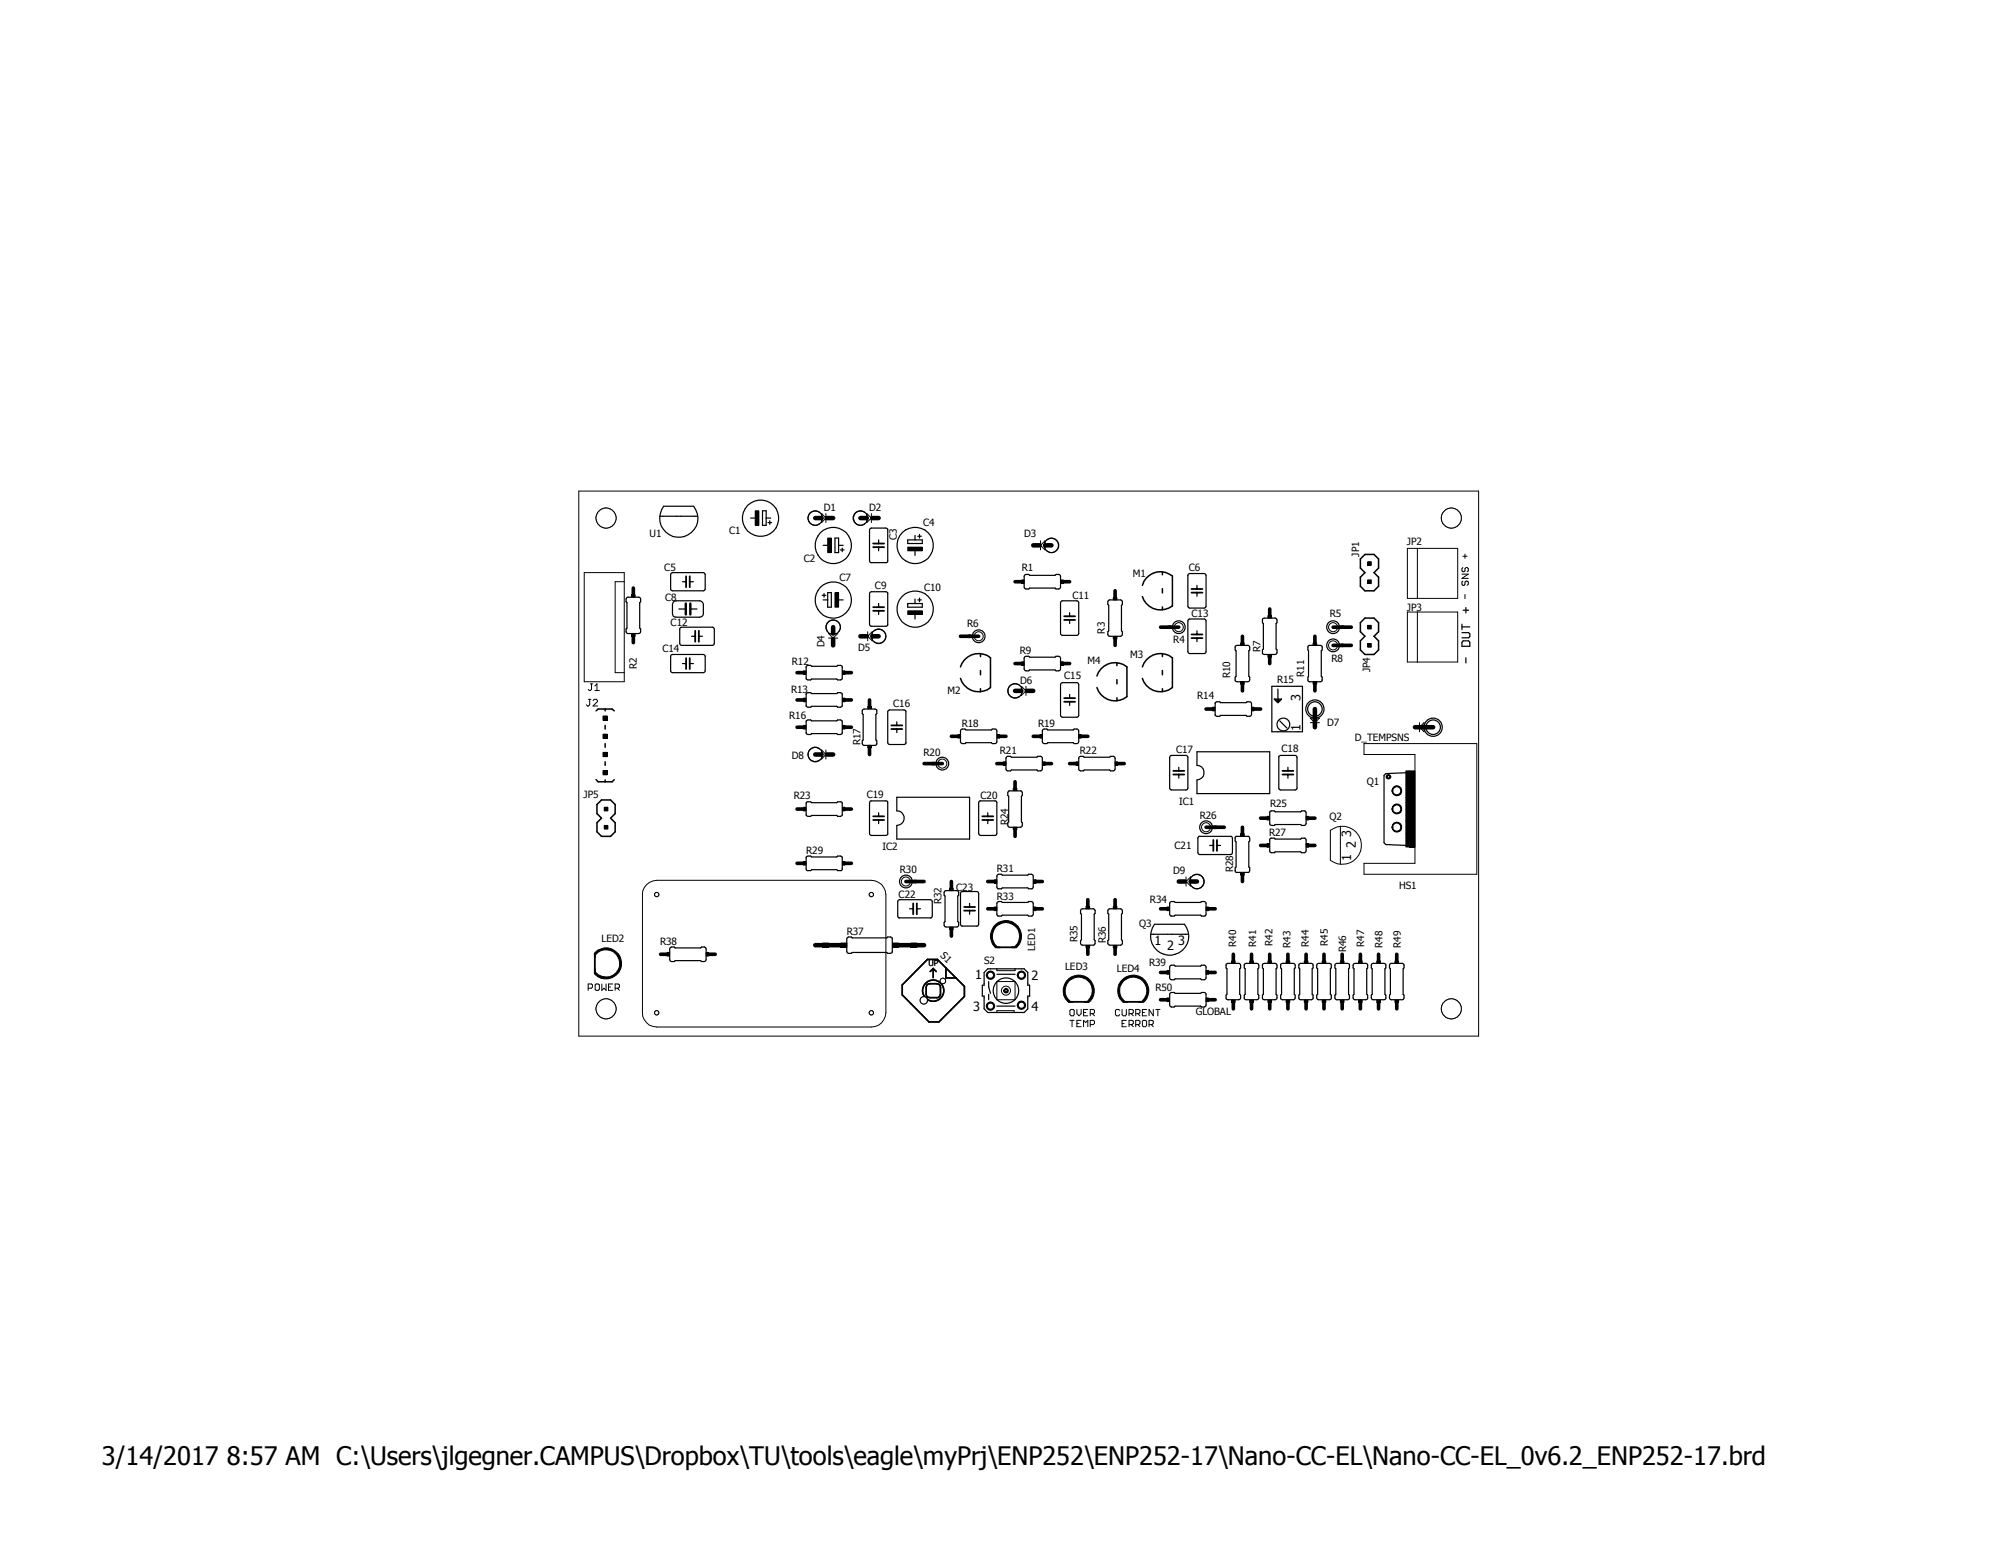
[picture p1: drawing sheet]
<svg xmlns="http://www.w3.org/2000/svg" width="279mm" height="216mm" viewBox="0 0 279 216" stroke-linecap="round" stroke-linejoin="round" font-family="sans-serif">
<g fill="none" stroke="#000" stroke-width=".14">
<path d="M80.8 68.6h125.7v76.1h-125.7zM81.6 80h5.6v15.2h-5.6zM105.5 71.3h.5v2.1h-.5zM114.5 71.6a1 1 0 0 0-1.4 .1 1 1 0 0 0 0 1.3 1 1 0 0 0 1.4 .1M114.7 71.7l.6 .6-.6 .7zM115.3 71.7v1.3M115.6 75.1h.5v2.1h-.5zM120.8 71.6a.98 .98 0 0 0-1.4 .1 .98 .98 0 0 0 0 1.3 .98 .98 0 0 0 1.4 .1M121 71.7l.7 .6-.7 .7zM121.7 71.7v1.3M126.7 76.4h2.1v.5h-2.1zM145.3 75.5v1.3"/>
<path d="M145.9 75.5v1.3l-.6-.6zM146.2 75.4a.98 .98 0 0 1 1.3 .1 .98 .98 0 0 1 0 1.3 .98 .98 0 0 1-1.3 .1M191 78.4h.5v.6h-.5zM196.5 76.6h7v7h-7zM197.9 76.6v7M204.3 79.2l-.2 .2v.3l.2 .1 .3-.1v-.3l.1-.2 .3 .2v.3l-.1 .1M204.3 77.7h.6M204.6 77.4v.6M82.2 97.7h.3M82.3 97.7v.7l-.1 .2-.3-.2M82.4 95.5h.4M82.6 95.5v.8l-.2 .1-.3-.1"/>
<path d="M82.8 97.8l.2-.1h.3l.1 .1v.2l-.6 .6h.6M83.1 96.4h.6M83.1 95.8l.3-.3v.9M84.2 100h.6v.6h-.6zM87.2 81.2h-1.3v12.7h1.3M88.2 83.1h.5v.3h-.5zM88.2 88.5h.5v.4h-.5zM112.2 97.5h.3v.5h-.3zM112.2 93.7h.3v.5h-.3zM115.6 88.2a.98 .98 0 0 1 .1-1.3 .98 .98 0 0 1 1.3 0 .98 .98 0 0 1 .1 1.3M115.7 88.5h1.3l-.7 .6zM115.7 89.1h1.3"/>
<path d="M116.6 82.8h.5v2h-.5zM117.6 97.5h.4v.5h-.4zM117.6 93.7h.4v.5h-.4zM121.2 98.6h.5v.4h-.5zM121.2 88.2v1.3M121.8 88.2v1.3l-.6-.6zM122 88.1a1 1 0 0 1 1.4 .1 1 1 0 0 1 0 1.3 1 1 0 0 1-1.4 .1M126.7 85.3h2.1v.5h-2.1zM142.4 95.7a.98 .98 0 0 0-1.4 .1 .98 .98 0 0 0 0 1.4 .98 .98 0 0 0 1.4 0M142.6 95.8l.7 .7-.7 .6zM142.7 81h.3v.5h-.3zM142.7 92.4h.3v.5h-.3z"/>
<path d="M143.3 95.8v1.3M148.1 81h.4v.5h-.4zM148.1 92.4h.4v.5h-.4zM155.4 83.4h.6v.4h-.6zM155.4 88.9h.6v.3h-.6zM169.3 98.8h.3v.5h-.3zM173.2 95.2h.5v.3h-.5zM173.2 89.8h.5v.3h-.5zM174.8 98.8h.3v.5h-.3zM177 91.4h.5v.4h-.5zM177 86h.5v.3h-.5zM183.3 95.2h.6v.3h-.6z"/>
<path d="M183.3 89.8h.6v.3h-.6zM191 87.3h.5v.5h-.5zM191 89.9h.5v.5h-.5zM191 81h.5v.5h-.5zM196.5 85.5h7v7h-7zM197.9 85.5v7M204.1 80.2h.9l-.9 .6h.9M204.3 81.2l-.2 .1v.3l.2 .1h.1l.2-.1v-.3l.1-.1 .3 .1v.3l-.1 .1M204.6 83v.6M84.2 102.5h.6v.6h-.6zM84.2 105.1h.6v.6h-.6zM84.2 107.6h.6v.6h-.6z"/>
<path d="M84.4 115.3h.5v.5h-.5zM84.4 112.7h.5v.5h-.5zM112.2 101.3h.3v.5h-.3zM112.2 112.7h.3v.5h-.3zM114.5 104.6a1 1 0 0 0-1.4 .1 1 1 0 0 0 0 1.4 1 1 0 0 0 1.4 0M114.7 104.7l.6 .7-.6 .6zM115.3 104.7v1.3M117.6 101.3h.4v.5h-.4zM117.6 112.7h.4v.5h-.4zM121.2 104.1h.5v.3h-.5zM133.8 102.6h.3v.5h-.3zM139.2 102.6h.4v.5h-.4z"/>
<path d="M140.1 106.4h.4v.5h-.4zM141.5 115.5h.5v.4h-.5zM141.5 110.1h.5v.3h-.5zM145.2 102.6h.3v.5h-.3zM145.6 106.4h.3v.5h-.3zM150.2 106.4h.4v.5h-.4zM150.6 102.6h.4v.5h-.4zM155.7 106.4h.3v.5h-.3zM173.2 116.4h.5v.4h-.5zM176.9 117.8h.3v.5h-.3zM176.9 114h.3v.5h-.3zM182.4 117.8h.3v.5h-.3z"/>
<path d="M182.4 114h.3v.5h-.3zM183 100.3h1.2l-.6 .6zM183 100.9h1.2M185.8 116a2.67 2.67 0 0 1 3.6 .2 2.67 2.67 0 0 1 0 3.7 2.67 2.67 0 0 1-3.6 .2zM187.2 115.4v5.3M190.5 103.8h15.7v18.3h-15.7v-1.5h7.1v-15.2h-7.1zM193.6 108.2h.3h.2l.1 .3-.1 .2-.2 .1-.3-.1-.1-.2h.2l.2-.2 .2 .2-.2 .2-.2-.2h-.2zM194.6 112.4a.69 .69 0 0 1 1.1 .3 .69 .69 0 0 1-.5 .9 .69 .69 0 0 1-.8-.6h.1a.57 .57 0 0 1 .8-.5 .57 .57 0 0 1 .1 .9 .57 .57 0 0 1-.9-.2v-.2h-.1v-.4zM194.6 114.9a.69 .69 0 0 1 1.1 .3 .69 .69 0 0 1-.5 1 .69 .69 0 0 1-.8-.7h.1a.57 .57 0 0 1 .8-.5 .57 .57 0 0 1 .1 1 .57 .57 0 0 1-.9-.2v-.3h-.1v-.3zM194.6 109.9a.69 .69 0 0 1 1.1 .2 .69 .69 0 0 1-.5 1 .69 .69 0 0 1-.8-.7h.1a.57 .57 0 0 1 .8-.4 .57 .57 0 0 1 .1 .9 .57 .57 0 0 1-.9-.2v-.3h-.1v-.3zM196.3 107.7h.5v1.8h-.5zM196.3 111.3h.5v.8h-.5z"/>
<path d="M196.3 113.9h.5v.7h-.5zM196.3 116.4h.5v1.9h-.5zM196.3 109.6h.5v1.7h-.5zM196.3 112.1h.5v1.8h-.5zM196.3 114.6h.5v1.8h-.5zM196.8 107.7h.8v10.6h-.8zM198.2 100.9v1.3M198.8 100.9v1.3l-.6-.6zM82.1 138h.5l.1-.2v-.3l-.1-.1h-.5v.9M83 133.1a1.94 1.94 0 0 1 1.6-.7v.2a1.77 1.77 0 0 0-1.4 .7zM83.1 135.8l.5 .3 1 .3v.3a1.86 1.86 0 0 1-1.6-.8zM83.2 137.4h.3l.2 .1v.6l-.2 .2h-.3l-.1-.2v-.6z"/>
<path d="M84 137.4v.9l.3-.3 .3 .3v-.9M84.6 136.4a1.86 1.86 0 0 0 1.7-1l.2 .2a2.1 2.1 0 0 1-1.9 1.1zM84.6 132.4a2.09 2.09 0 0 1 1.9 1.1l-.2 .1a1.8 1.8 0 0 0-1.7-1zM85 137.8h.3M85.6 137.4h-.6v.9h.6M85.9 138h.4l.2-.2v-.3l-.2-.1h-.4v.9M86.2 138l.3 .3M86.2 133.6l.2-.2 .2 .2 .2 .9h-.3zM86.5 134.5h.3v.3l-.3 .8-.2-.1zM90.3 123.5l.4-.3 1-.3h30a2.02 2.02 0 0 1 2 2v16.5a2.02 2.02 0 0 1-2 2h-30a2.02 2.02 0 0 1-2-2v-16.5v-.5zM93.1 133h.4v.5h-.4zM98.6 133h.3v.5h-.3z"/>
<path d="M112.2 120.3h.3v.5h-.3zM114.9 131.7h.8v.6h-.8zM117.4 131.7h.8v.6h-.8zM117.6 120.3h.4v.5h-.4zM124.6 131.7h.9v.6h-.9zM127.2 131.7h.8v.6h-.8zM132.6 124h.5v.4h-.5zM132.6 129.5h.5v.3h-.5zM137.8 135.9a.59 .59 0 0 1 1-.1 .59 .59 0 0 1-.3 1 .59 .59 0 0 1-.8-.6h.2a.44 .44 0 0 1 .6-.4 .44 .44 0 0 1 .1 .7 .44 .44 0 0 1-.7-.1v-.2h-.2zM138.3 130.7h.3a1.93 1.93 0 0 0 .6 1.5l-.1 .2a1.94 1.94 0 0 1-.8-1.7zM138.7 129.4l.7-.5 .1 .2a1.93 1.93 0 0 0-.9 1.6h-.3v-.2zM138.9 122.9h.3v.5h-.3z"/>
<path d="M138.9 126.7h.3v.5h-.3zM139.2 135.3v.3h2.5v-.3M139.2 137.1h2.5v2.5h-2.5zM139.3 128.9l.6-.2 .6-.1v.2l-1 .3zM140.3 138.1l.2-.1 .2 .1 .1 .2-.1 .3-.2 .1-.2-.1-.2-.3h.2l.2-.1 .1 .1v.2h-.3v-.2h-.2zM140.5 128.6l.8 .1 .2 .1-.1 .3-.9-.3zM141.5 128.8a2.1 2.1 0 0 1 1.1 1.9h-.2a1.74 1.74 0 0 0-1-1.6zM142.3 135.7a.59 .59 0 0 1 .9 .3 .59 .59 0 0 1-.5 .8 .59 .59 0 0 1-.7-.6h.2a.44 .44 0 0 1 .6-.4 .44 .44 0 0 1 .1 .7 .44 .44 0 0 1-.7-.1v-.2h-.2l.1-.3zM142.4 130.7h.2a1.86 1.86 0 0 1-.7 1.7l-.2-.2 .4-.4zM144.3 122.9h.4v.5h-.4zM144.3 126.7h.4v.5h-.4zM148.5 138.3h.2a1.77 1.77 0 0 0 .7 1.5l-.2 .2a1.94 1.94 0 0 1-.7-1.7z"/>
<path d="M148.9 137l.7-.5 .1 .2a1.93 1.93 0 0 0-1 1.6h-.2v-.3zM149.5 136.5l.5-.2 .6-.1v.2l-1 .3zM150.6 136.2l.8 .1 .2 .1-.1 .3-.9-.3zM151.6 132h.5v.4h-.5zM151.6 126.6h.5v.3h-.5zM151.6 136.4a2.1 2.1 0 0 1 1.2 1.9h-.3a1.86 1.86 0 0 0-1-1.6zM152.5 138.3h.3a1.86 1.86 0 0 1-.8 1.7l-.2-.2 .6-.9zM155.4 132h.6v.4h-.6zM155.4 126.6h.6v.3h-.6zM156.1 138.3h.2a1.77 1.77 0 0 0 .7 1.5l-.2 .2a1.94 1.94 0 0 1-.7-1.7zM156.5 137l.7-.5 .1 .2a1.93 1.93 0 0 0-1 1.6h-.2v-.3l.1-.5zM157.1 136.5l.5-.2 .6-.1v.2l-1 .3z"/>
<path d="M158.2 136.2l1.1 .2-.2 .3-.9-.3zM159.3 136.4a2.1 2.1 0 0 1 1.1 1.9h-.3a2.1 2.1 0 0 0-1-1.6zM160.1 138.3h.3a2.09 2.09 0 0 1-.8 1.7l-.1-.2 .6-.9zM162.9 126.7h.4v.5h-.4zM162.9 139.4h.4v.5h-.4zM162.9 135.6h.4v.5h-.4zM165.6 122.5v1.2M166.2 122.5v1.2l-.6-.6zM166.5 122.3a.98 .98 0 0 1 1.3 .1 .98 .98 0 0 1 0 1.4 .98 .98 0 0 1-1.3 .1M168.4 126.7h.3v.5h-.3zM168.4 139.4h.3v.5h-.3zM168.4 135.6h.3v.5h-.3z"/>
<path d="M172 139.7h.5v.3h-.5zM172 134.2h.5v.3h-.5zM173.2 121.9h.5v.3h-.5zM174.5 139.7h.5v.3h-.5zM174.5 134.2h.5v.3h-.5zM177 139.7h.5v.3h-.5zM177 134.2h.5v.3h-.5zM179.6 139.7h.5v.3h-.5zM179.6 134.2h.5v.3h-.5zM182.1 139.7h.5v.3h-.5zM182.1 134.2h.5v.3h-.5zM184.6 139.7h.5v.3h-.5z"/>
<path d="M184.6 134.2h.5v.3h-.5zM187.2 139.7h.5v.3h-.5zM187.2 134.2h.5v.3h-.5zM189.7 139.7h.5v.3h-.5zM189.7 134.2h.5v.3h-.5zM192.2 139.7h.5v.3h-.5zM192.2 134.2h.5v.3h-.5zM194.8 139.7h.5v.3h-.5zM194.8 134.2h.5v.3h-.5zM137.8 140.2a.59 .59 0 0 1 1-.1 .59 .59 0 0 1-.3 1 .59 .59 0 0 1-.8-.6h.2a.44 .44 0 0 1 .6-.4 .44 .44 0 0 1 .1 .7 .44 .44 0 0 1-.7-.1v-.2h-.2zM139.2 141.4v-.3h2.4v.3M142.1 140.1a.59 .59 0 0 1 1-.1 .59 .59 0 0 1-.3 .9 .59 .59 0 0 1-.8-.5h.2a.44 .44 0 0 1 .6-.4 .44 .44 0 0 1 .1 .7 .44 .44 0 0 1-.7-.1v-.2h-.2z"/>
<path d="M149.4 141.1l.2-.1h.3l.1 .1v.6l-.1 .2h-.3l-.2-.2zM149.4 142.5h.6M149.7 142.5v.9M150.4 142.9h.3M150.4 141v.6l.3 .3 .3-.3v-.6M151 142.5h-.6v.9h.6M151.3 141.4h.3M151.3 143.4v-.9l.3 .3 .3-.3v.9M151.9 141h-.6v.9h.6M152.2 141.6h.5l.1-.2v-.3l-.1-.1h-.5v.9M152.2 143.1h.5l.1-.2v-.3l-.1-.1h-.5v.9M152.5 141.6l.3 .3"/>
<path d="M156.3 141.1l-.1-.1h-.3l-.2 .1v.6l.2 .2h.3l.1-.2M156.7 141v.7l.1 .2h.3l.2-.2v-.7M156.7 142.9h.3M157.3 142.5h-.6v.9h.6M157.6 141.6h.5l.1-.2v-.3l-.1-.1h-.5v.9M157.6 143.1h.5l.1-.2v-.3l-.1-.1h-.5v.9M157.9 141.6l.3 .3M157.9 143.1l.3 .3M158.6 141.6h.4l.2-.2v-.3l-.2-.1h-.4v.9M158.6 143.1h.4l.2-.2v-.3l-.2-.1h-.4v.9M158.9 141.6l.3 .3M158.9 143.1l.3 .3"/>
<path d="M159.5 141.4h.3M159.6 142.5h.3l.2 .1v.6l-.2 .2h-.3l-.1-.2v-.6zM160.1 141h-.6v.9h.6M160.4 143.1h.5l.1-.2v-.3l-.1-.1h-.5v.9M160.7 143.1l.3 .3M161 141v.9l-.6-.9v.9M161.4 141h.6M161.7 141v.9"/>
<circle cx="136.7" cy="88.9" r=".63"/>
<circle cx="164.6" cy="87.6" r=".63"/>
<circle cx="186.1" cy="87.6" r=".63"/>
<circle cx="186.1" cy="90.1" r=".63"/>
<circle cx="131.6" cy="106.6" r=".63"/>
<circle cx="168.4" cy="115.5" r=".63"/>
<circle cx="126.5" cy="123.1" r=".63"/>
<circle cx="140.5" cy="138.3" r=".63"/>
<circle cx="84.6" cy="140.9" r="1.39"/>
</g>
<g fill="none" stroke="#000" stroke-width=".17">
<path d="M92.1 72.1h5.3M92.7 70.7h4.2a2.67 2.67 0 0 1-.3 3.6 2.67 2.67 0 0 1-3.7 0 2.67 2.67 0 0 1-.2-3.6zM104.8 72.3h.8M106.5 71.3h.5v2.1h-.5zM107 72.3h.6M107.2 73h.5M107.5 72.7v.5M114.9 76.2h.8M116.6 75.1h.5v2.1h-.5zM117.1 76.2h.6M117.3 76.8h.6M117.6 76.5v.5"/>
<path d="M121.5 73.9l.2-.2h2l.3 .2v4.5l-.2 .2h-2.3v-.2zM122.7 75.4v.5M122.7 76.4v.5M126.7 75.4h2.1v.5h-2.1zM127.8 74.8v.6M127.8 76.8v.8M128.1 74.9h.6M128.4 74.6v.5M87.5 83.5l.2-.1h1.5l.2 .1 .1 .5-.2 .2v3.5l.2 .1v.4l-.2 .2-1.6 .1-.2-.2-.1-.5 .1-.1v-3.5l-.1-.2zM93.7 91.5l.2-.1h4.4l.2 .3-.1 2.1-.2 .1h-4.4l-.2-.2zM93.7 80.1l.2-.1h4.4l.2 .2-.1 2.2-.2 .1h-4.4l-.2-.2zM94 84.1l.4-.2h3.3a.6 .6 0 0 1 .5 .5v1.3a.5 .5 0 0 1-.5 .5h-3.3a.45 .45 0 0 1-.5-.5v-1.3z"/>
<path d="M94.8 85h1M95 87.7l.2-.1h4.4l.1 .2v2.2l-.2 .1h-4.5l-.1-.2zM95.3 92.7h.5M95.3 81.2h.5M96.3 92.7h.5M96.3 81.2h.5M96.4 85h.9M96.6 88.9h.5M97.6 88.9h.5M112.6 96.9l.2-.2h.4l.1 .2h3.5l.2-.2 .5 .1 .1 .1v1.7l-.3 .2h-.3l-.2-.2h-3.5l-.1 .2-.5-.1-.1-.1zM112.6 93l.2-.1h.4l.1 .1h3.5l.2-.1 .5 .1h.1v1.8l-.3 .2h-.3l-.2-.2h-3.5l-.1 .2-.5-.1-.1-.1zM114.8 83.1h.5"/>
<path d="M114.9 83.8h.7M115.1 82.9v.5M115.6 82.8h.5v2h-.5zM117 83.8h.7M120.4 99.1l.2-.1h1.6l.2 .1v.6l-.1 .1v3.5l.1 .2v.5l-.1 .1h-1.7l-.2-.1v-.5l.1-.2v-3.5l-.1-.1zM121.5 82.8l.2-.2h2l.3 .2v4.5l-.2 .1-2.1 .1-.2-.2zM122.7 84.3v.5M122.7 85.3v.5M124 99.3l.2-.2h2l.3 .2v4.5l-.1 .1-2.2 .1-.2-.2zM126.7 84.3h2.1v.5h-2.1zM127.8 83.7v.6M127.8 85.7v.7"/>
<path d="M128.1 83.8h.6M128.4 83.5v.5M143.1 80.3l.5-.1 .2 .1h3.5l.1-.1 .6 .1 .1 .2-.1 1.6-.2 .2h-.4l-.1-.2h-3.5l-.2 .2-.5-.1-.1-.2v-1.5zM143.1 91.7h.5l.2 .1h3.5l.1-.1h.6l.1 .2-.1 1.7-.2 .1h-.4l-.1-.1h-3.5l-.2 .1-.5-.1-.1-.2v-1.5zM148.1 95.5l.2-.2h2.1l.2 .2v4.4l-.1 .2-2.2 .1-.2-.2zM148.1 84l.2-.1h2.1l.2 .1v4.5l-.1 .2h-2.2l-.2-.1zM149.4 85.6v.5M149.4 86.6v.5M149.4 97v.5M149.4 98v.5M154.7 83.9l.2-.1h1.6l.2 .1v.5l-.1 .1v3.6l.1 .1v.4l-.1 .2-1.7 .1-.2-.2v-.5l.1-.1v-3.6l-.1-.1zM165.9 86.6l.2-.2h2l.3 .2v4.4l-.1 .2-2.2 .1-.2-.2z"/>
<path d="M165.9 80.2l.2-.1h2l.3 .1v4.5l-.1 .2h-2.2l-.2-.1zM167.1 81.7v.6M167.1 82.8v.5M167.1 88.1v.5M167.1 89.1v.5M169.7 98.1l.2-.1h.4l.1 .1h3.6l.1-.1h.5l.2 .3-.1 1.6-.2 .1h-.4l-.1-.1h-3.6l-.1 .1h-.5l-.1-.1zM172.5 90.3l.2-.2h1.5l.3 .2v.5l-.1 .1v3.5l.1 .2v.4l-.1 .2h-1.7l-.2-.1v-.5l.1-.2v-3.5l-.1-.1zM176.3 86.4l.2-.1h1.6l.2 .1v.6l-.1 .1v3.5l.1 .2v.3l-.1 .3h-1.7l-.2-.1v-.5l.1-.2v-3.5l-.1-.1zM177.6 95.8h4.3v6.4h-4.3zM177.9 97.6h1l-.5 .5zM178.1 97.7h.7M178.2 97.9h.5"/>
<path d="M178.3 98h.3M178.4 96.2v1.9M182.6 90.3l.2-.2h1.6l.2 .2v.5l-.1 .1v3.5l.1 .2v.5l-.1 .1h-1.7l-.2-.1 .1-.7v-3.5zM204.1 88.3h1l.1 .2v.4l-.1 .2h-1M204.1 87.2v.7M204.1 87.5h1.1M204.3 89.5h.8l.1 .2v.6h-1.1v-.6zM204.3 85.2h.8M204.7 84.8v.8M204.7 91.9v.7M112.6 119.7l.2-.2h.4l.1 .2h3.5l.2-.2 .5 .1 .1 .1v1.8l-.1 .1h-.5l-.2-.1h-3.5l-.1 .1h-.5l-.1-.1zM112.6 100.7l.2-.2h.4l.1 .2h3.5l.2-.2 .5 .1 .1 .1v1.7l-.3 .2h-.3l-.2-.2h-3.5l-.1 .2-.5-.1-.1-.1z"/>
<path d="M112.7 112h.5l.1 .1h3.5l.2-.1h.5l.1 .1v1.8l-.3 .1h-.3l-.2-.1h-3.5l-.1 .1h-.5l-.1-.1v-1.8zM121.5 111.8h2.3l.2 .2v4.5l-.2 .1-2.1 .1-.2-.2-.1-4.4zM122.7 113.5v.5M122.7 114.5v.5M125.2 111.3h10.2v5.9h-10.2v-1.9a1.02 1.02 0 0 0 1.1-1 1.02 1.02 0 0 0-1.1-1.1zM125.2 100.8v.5M125.2 101.8v.5M134.2 101.9l.5-.1 .2 .1h3.5l.2-.1 .5 .1 .1 .2-.1 1.6-.2 .1h-.3l-.2-.1h-3.5l-.2 .1h-.5l-.1-.2v-1.5zM136.8 111.8h2.3v.2l.1 4.4-.1 .2-2.2 .1-.2-.2v-4.4zM137.9 113.5v.5M137.9 114.5v.5M140.6 105.7l.5-.1 .1 .1h3.6l.1-.1 .5 .1 .1 .2v1.6l-.2 .2h-.4l-.1-.2h-3.6l-.1 .2-.5-.1-.1-.2v-1.5z"/>
<path d="M140.8 110.4h1.8l.1 .2v.5l-.1 .1v3.6l.1 .1v.4l-.1 .2h-1.6l-.2-.1-.1-.5 .1-.1v-3.6l-.1-.1v-.4zM145.7 101.9l.5-.1 .1 .1h3.6l.1-.1 .5 .1 .1 .2v1.6l-.2 .1h-.4l-.1-.1h-3.6l-.1 .1h-.5l-.2-.2v-1.5zM150.7 105.7l.6-.1 .1 .1h3.5l.2-.1 .5 .1 .1 .2v1.6l-.3 .2h-.3l-.2-.2h-3.5l-.1 .2-.6-.1-.1-.2v-1.5zM163.4 105.6l.2-.1h2l.2 .1 .1 4.5-.2 .2h-2.1l-.2-.1zM164.6 107.1v.6M164.6 108.2v.5M167.1 105h10.2v5.8h-10.2v-1.9a1.02 1.02 0 0 0 1-1 1.02 1.02 0 0 0-1-1zM167.4 116.8h4.6l.1 .3-.1 2.1-.2 .1h-4.4l-.1-.2v-2zM168.9 118.1h.5M169.9 118.1h.5M172.5 116.9l.1-.1h1.8l.1 .1v.5l-.1 .2v3.5l.1 .1v.4l-.1 .2h-1.8l-.1-.1v-.5l.1-.1v-3.5l-.1-.2zM177.4 117.1h.5l.2 .1h3.5l.1-.1h.5l.2 .2-.1 1.7-.2 .1h-.4l-.1-.1h-3.5l-.2 .1-.5-.1h-.1v-1.8z"/>
<path d="M177.4 113.2h.5l.2 .2h3.5l.1-.2h.5l.2 .3-.1 1.6-.2 .2h-.4l-.1-.2h-3.5l-.2 .2-.5-.1-.1-.1v-1.7zM178.6 105.6l.2-.1h2l.3 .1v4.5l-.1 .2h-2.2l-.2-.1zM178.7 100.7l1 1M179.8 107.1v.6M179.8 108.2v.5M196.4 107.9l-2.9 .1-.2 .3v9.4l.2 .2 2.9 .2M93.6 132.3l.5-.1 .2 .2h3.5l.2-.2 .5 .1 .1 .2v1.7l-.3 .1h-.3l-.2-.1h-3.5l-.2 .1-.5-.1-.1-.2v-1.5zM118.3 131l.2-.1h.4l.1 .1h4.8l.2-.1h.3l.3 .1v2l-.3 .1h-.3l-.2-.1h-4.8l-.1 .1h-.4l-.3-.2zM125.4 125.8l.2-.2 4.4 .1 .2 .2-.1 2.2-.1 .1h-4.5l-.2-.3zM127 126.9h.5M128 126.9h.5M131.9 124.5l.2-.1h1.5l.2 .1 .1 .5-.2 .1v3.6l.2 .1v.4l-.2 .2-1.6 .1-.2-.2-.1-.5 .2-.1v-3.6l-.2-.1z"/>
<path d="M134.2 124.6l.2-.1h2l.2 .1 .1 4.5-.2 .2h-2.3v-.1zM135.4 126.2v.5M135.4 127.2v.5M137.4 135.8l.5-.5h5.1l.5 .5v1.8h.3v1.5h-.3v1.8l-.5 .5h-5.1l-.5-.5v-1.8h-.2v-1.5h.2zM138 137.1v.7l.3 .9M138 138.9v.7M139.2 136.1h2.5M139.2 122.2l.2-.1h.4l.2 .1h3.5l.1-.1h.5l.2 .2-.1 1.7-.1 .1h-.5l-.1-.1h-3.5l-.2 .1h-.5l-.1-.2zM139.2 126l.2-.1h.4l.2 .1h3.5l.1-.1h.5l.2 .3-.1 1.6-.1 .1h-.5l-.1-.1h-3.5l-.2 .1h-.5l-.1-.2zM150.9 127l.2-.1h1.6l.2 .1v.6l-.1 .1v3.5l.1 .2v.3l-.1 .3h-1.7l-.2-.1v-.5l.1-.2v-3.5l-.1-.1zM154.7 127l.2-.1h1.6l.2 .1v.6l-.1 .1v3.5l.1 .2v.3l-.1 .3h-1.7l-.2-.1v-.5l.1-.2v-3.5l-.1-.1zM160.7 130.5h5.2"/>
<path d="M161.2 129.1h4.2a2.67 2.67 0 0 1-.3 3.6 2.67 2.67 0 0 1-3.6 0 2.67 2.67 0 0 1-.3-3.6zM163.4 126l.2-.1h.4l.1 .1h3.5l.2-.1h.5l.1 .3v1.6l-.1 .1h-.5l-.2-.1h-3.5l-.1 .1h-.6l-.1-.2zM163.4 138.6h.6l.1 .1h3.5l.2-.1h.5l.1 .3v1.6l-.3 .1h-.3l-.2-.1h-3.5l-.1 .1h-.6l-.1-.2v-1.5zM163.4 134.8h.6l.1 .1h3.5l.2-.1h.5l.1 .2v1.7l-.3 .1h-.3l-.2-.1h-3.5l-.1 .1h-.6l-.1-.2v-1.6zM171.2 134.7l.2-.2h1.6l.2 .2v.5l-.1 .1v3.6l.1 .1v.4l-.1 .2h-1.7l-.2-.1v-.5l.1-.1v-3.6l-.1-.1zM173.7 134.7l.3-.2h1.5l.2 .2 .1 .5-.2 .1v3.6l.2 .1v.4l-.2 .2h-1.6l-.3-.1v-.5l.2-.1v-3.6l-.2-.1zM176.3 134.7l.2-.2h1.6l.2 .2v.5l-.1 .1v3.6l.1 .1v.4l-.1 .2h-1.7l-.2-.1v-.5l.1-.1v-3.6l-.1-.1zM178.8 134.7l.3-.2h1.5l.2 .2v.5l-.1 .1v3.6l.1 .1v.4l-.1 .2h-1.6l-.3-.1v-.5l.1-.1v-3.6l-.1-.1zM181.4 134.7l.2-.2h1.5l.2 .2v.5l-.1 .1v3.6l.1 .1v.5l-.1 .1h-1.6l-.2-.1v-.5l.1-.1v-3.6l-.1-.1zM183.9 134.7l.2-.2h1.5l.3 .2v.5l-.1 .1v3.6l.1 .1v.5l-.1 .1h-1.7l-.2-.1v-.5l.1-.1v-3.6l-.1-.1zM186.4 134.7l.2-.2h1.6l.2 .2v.5l-.1 .1v3.6l.1 .1v.5l-.1 .1h-1.7l-.2-.1v-.5l.1-.1v-3.6l-.1-.1zM189 134.7l.2-.2h1.5l.3 .2v.5l-.2 .1v3.6l.2 .1v.5l-.2 .1h-1.6l-.2-.1-.1-.5 .2-.1v-3.6l-.2-.1z"/>
<path d="M191.5 134.7l.2-.2h1.6l.2 .2v.5l-.1 .1v3.6l.1 .1v.5l-.1 .1h-1.7l-.2-.1v-.5l.1-.1v-3.6l-.1-.1zM194.1 134.7l.2-.2h1.5l.2 .2v.5l-.1 .1v3.6l.1 .1v.4l-.1 .2h-1.6l-.2-.1-.1-.5 .1-.1v-3.6l-.1-.1zM139.2 140.5h2.5"/>
<circle cx="106.2" cy="72.4" r="2.54"/>
<circle cx="113.8" cy="72.3" r="1.01"/>
<circle cx="116.4" cy="76.2" r="2.52"/>
<circle cx="120.1" cy="72.3" r="1.01"/>
<circle cx="127.8" cy="76.2" r="2.54"/>
<circle cx="146.8" cy="76.2" r="1.01"/>
<circle cx="116.3" cy="87.6" r="1.01"/>
<circle cx="116.4" cy="83.8" r="2.52"/>
<circle cx="122.7" cy="88.9" r="1.01"/>
<circle cx="127.8" cy="85" r="2.54"/>
<circle cx="136.6" cy="88.9" r=".89"/>
<circle cx="141.7" cy="96.5" r="1.01"/>
<circle cx="164.6" cy="87.6" r=".89"/>
<circle cx="183.6" cy="99" r="1.27"/>
<circle cx="183.6" cy="99" r="1.01"/>
<circle cx="186.1" cy="90.1" r=".89"/>
<circle cx="186.1" cy="87.6" r=".89"/>
<circle cx="113.8" cy="105.4" r="1.01"/>
<circle cx="131.6" cy="106.6" r=".89"/>
<circle cx="168.4" cy="115.5" r=".89"/>
<circle cx="179.2" cy="101.2" r=".89"/>
<circle cx="200.1" cy="101.6" r="1.27"/>
<circle cx="200.1" cy="101.6" r="1.01"/>
<circle cx="126.5" cy="123.1" r=".89"/>
<circle cx="140.5" cy="138.3" r="1.78"/>
<circle cx="167.1" cy="123.1" r="1.01"/>
</g>
<g fill="none" stroke="#000" stroke-width=".25">
<path d="M121.9 76.4h1.5M121.9 75.9h1.5M95.8 80.5v1.5M95.8 91.9v1.5M96.3 80.5v1.5M96.3 91.9v1.5M97.1 88.1v1.5M97.6 88.1v1.5M121.9 85.3h1.5M121.9 84.8h1.5M148.6 98h1.5M148.6 97.5h1.5"/>
<path d="M148.6 86.6h1.5M148.6 86.1h1.5M166.4 89.1h1.5M166.4 88.6h1.5M166.4 82.8h1.5M166.4 82.3h1.5M121.9 114.5h1.5M121.9 114h1.5M124.5 101.8h1.5M124.5 101.3h1.5M137.2 114.5h1.5M137.2 114h1.5"/>
<path d="M163.8 108.2h1.6M163.8 107.7h1.6M169.4 117.3v1.5M169.9 117.3v1.5M179.1 108.2h1.5M179.1 107.7h1.5M83.1 133.3v2.5M127.5 126.2v1.5M128 126.2v1.5M134.6 126.7h1.5M134.6 127.2h1.5M139.2 132.3h2.6"/>
<path d="M149.3 139.9h2.6M156.9 139.9h2.6"/>
</g>
<g fill="#000">
<path d="M105.5 71.3h.5v2.1h-.5z" fill-rule="evenodd"/>
<path d="M115.6 75.1h.5v2.1h-.5z" fill-rule="evenodd"/>
<path d="M126.7 76.4h2.1v.5h-2.1z" fill-rule="evenodd"/>
<path d="M191 78.4h.5v.6h-.5z" fill-rule="evenodd"/>
<path d="M84.2 100h.6v.6h-.6z" fill-rule="evenodd"/>
<path d="M88.2 83.1h.5v.3h-.5z" fill-rule="evenodd"/>
<path d="M88.2 88.5h.5v.4h-.5z" fill-rule="evenodd"/>
<path d="M112.2 97.5h.3v.5h-.3z" fill-rule="evenodd"/>
<path d="M112.2 93.7h.3v.5h-.3z" fill-rule="evenodd"/>
<path d="M116.6 82.8h.5v2h-.5z" fill-rule="evenodd"/>
<path d="M117.6 97.5h.4v.5h-.4z" fill-rule="evenodd"/>
<path d="M117.6 93.7h.4v.5h-.4z" fill-rule="evenodd"/>
<path d="M121.2 98.6h.5v.4h-.5z" fill-rule="evenodd"/>
<path d="M126.7 85.3h2.1v.5h-2.1z" fill-rule="evenodd"/>
<path d="M142.7 81h.3v.5h-.3z" fill-rule="evenodd"/>
<path d="M142.7 92.4h.3v.5h-.3z" fill-rule="evenodd"/>
<path d="M148.1 81h.4v.5h-.4z" fill-rule="evenodd"/>
<path d="M148.1 92.4h.4v.5h-.4z" fill-rule="evenodd"/>
<path d="M155.4 83.4h.6v.4h-.6z" fill-rule="evenodd"/>
<path d="M155.4 88.9h.6v.3h-.6z" fill-rule="evenodd"/>
<path d="M169.3 98.8h.3v.5h-.3z" fill-rule="evenodd"/>
<path d="M173.2 95.2h.5v.3h-.5z" fill-rule="evenodd"/>
<path d="M173.2 89.8h.5v.3h-.5z" fill-rule="evenodd"/>
<path d="M174.8 98.8h.3v.5h-.3z" fill-rule="evenodd"/>
<path d="M177 91.4h.5v.4h-.5z" fill-rule="evenodd"/>
<path d="M177 86h.5v.3h-.5z" fill-rule="evenodd"/>
<path d="M183.3 95.2h.6v.3h-.6z" fill-rule="evenodd"/>
<path d="M183.3 89.8h.6v.3h-.6z" fill-rule="evenodd"/>
<path d="M191 87.3h.5v.5h-.5z" fill-rule="evenodd"/>
<path d="M191 89.9h.5v.5h-.5z" fill-rule="evenodd"/>
<path d="M191 81h.5v.5h-.5z" fill-rule="evenodd"/>
<path d="M84.2 102.5h.6v.6h-.6z" fill-rule="evenodd"/>
<path d="M84.2 105.1h.6v.6h-.6z" fill-rule="evenodd"/>
<path d="M84.2 107.6h.6v.6h-.6z" fill-rule="evenodd"/>
<path d="M84.4 115.3h.5v.5h-.5z" fill-rule="evenodd"/>
<path d="M84.4 112.7h.5v.5h-.5z" fill-rule="evenodd"/>
<path d="M112.2 101.3h.3v.5h-.3z" fill-rule="evenodd"/>
<path d="M112.2 112.7h.3v.5h-.3z" fill-rule="evenodd"/>
<path d="M117.6 101.3h.4v.5h-.4z" fill-rule="evenodd"/>
<path d="M117.6 112.7h.4v.5h-.4z" fill-rule="evenodd"/>
<path d="M121.2 104.1h.5v.3h-.5z" fill-rule="evenodd"/>
<path d="M133.8 102.6h.3v.5h-.3z" fill-rule="evenodd"/>
<path d="M139.2 102.6h.4v.5h-.4z" fill-rule="evenodd"/>
<path d="M140.1 106.4h.4v.5h-.4z" fill-rule="evenodd"/>
<path d="M141.5 115.5h.5v.4h-.5z" fill-rule="evenodd"/>
<path d="M141.5 110.1h.5v.3h-.5z" fill-rule="evenodd"/>
<path d="M145.2 102.6h.3v.5h-.3z" fill-rule="evenodd"/>
<path d="M145.6 106.4h.3v.5h-.3z" fill-rule="evenodd"/>
<path d="M150.2 106.4h.4v.5h-.4z" fill-rule="evenodd"/>
<path d="M150.6 102.6h.4v.5h-.4z" fill-rule="evenodd"/>
<path d="M155.7 106.4h.3v.5h-.3z" fill-rule="evenodd"/>
<path d="M173.2 116.4h.5v.4h-.5z" fill-rule="evenodd"/>
<path d="M176.9 117.8h.3v.5h-.3z" fill-rule="evenodd"/>
<path d="M176.9 114h.3v.5h-.3z" fill-rule="evenodd"/>
<path d="M182.4 117.8h.3v.5h-.3z" fill-rule="evenodd"/>
<path d="M182.4 114h.3v.5h-.3z" fill-rule="evenodd"/>
<path d="M193.6 108.2h.3h.2l.1 .3-.1 .2-.2 .1-.3-.1-.1-.2h.2l.2-.2 .2 .2-.2 .2-.2-.2h-.2z" fill-rule="evenodd"/>
<path d="M194.6 112.4a.69 .69 0 0 1 1.1 .3 .69 .69 0 0 1-.5 .9 .69 .69 0 0 1-.8-.6h.1a.57 .57 0 0 1 .8-.5 .57 .57 0 0 1 .1 .9 .57 .57 0 0 1-.9-.2v-.2h-.1v-.4z" fill-rule="evenodd"/>
<path d="M194.6 114.9a.69 .69 0 0 1 1.1 .3 .69 .69 0 0 1-.5 1 .69 .69 0 0 1-.8-.7h.1a.57 .57 0 0 1 .8-.5 .57 .57 0 0 1 .1 1 .57 .57 0 0 1-.9-.2v-.3h-.1v-.3z" fill-rule="evenodd"/>
<path d="M194.6 109.9a.69 .69 0 0 1 1.1 .2 .69 .69 0 0 1-.5 1 .69 .69 0 0 1-.8-.7h.1a.57 .57 0 0 1 .8-.4 .57 .57 0 0 1 .1 .9 .57 .57 0 0 1-.9-.2v-.3h-.1v-.3z" fill-rule="evenodd"/>
<path d="M196.3 107.7h.5v1.8h-.5z" fill-rule="evenodd"/>
<path d="M196.3 111.3h.5v.8h-.5z" fill-rule="evenodd"/>
<path d="M196.3 113.9h.5v.7h-.5z" fill-rule="evenodd"/>
<path d="M196.3 116.4h.5v1.9h-.5z" fill-rule="evenodd"/>
<path d="M196.3 109.6h.5v1.7h-.5z" fill-rule="evenodd"/>
<path d="M196.3 112.1h.5v1.8h-.5z" fill-rule="evenodd"/>
<path d="M196.3 114.6h.5v1.8h-.5z" fill-rule="evenodd"/>
<path d="M196.8 107.7h.8v10.6h-.8z" fill-rule="evenodd"/>
<path d="M83.1 135.8l.5 .3 1 .3v.3a1.86 1.86 0 0 1-1.6-.8z" fill-rule="evenodd"/>
<path d="M84.6 136.4a1.86 1.86 0 0 0 1.7-1l.2 .2a2.1 2.1 0 0 1-1.9 1.1z" fill-rule="evenodd"/>
<path d="M83 133.1a1.94 1.94 0 0 1 1.6-.7v.2a1.77 1.77 0 0 0-1.4 .7z" fill-rule="evenodd"/>
<path d="M84.6 132.4a2.09 2.09 0 0 1 1.9 1.1l-.2 .1a1.8 1.8 0 0 0-1.7-1z" fill-rule="evenodd"/>
<path d="M86.5 134.5h.3v.3l-.3 .8-.2-.1z" fill-rule="evenodd"/>
<path d="M86.2 133.6l.2-.2 .2 .2 .2 .9h-.3z" fill-rule="evenodd"/>
<path d="M93.1 133h.4v.5h-.4z" fill-rule="evenodd"/>
<path d="M98.6 133h.3v.5h-.3z" fill-rule="evenodd"/>
<path d="M112.2 120.3h.3v.5h-.3z" fill-rule="evenodd"/>
<path d="M114.9 131.7h.8v.6h-.8z" fill-rule="evenodd"/>
<path d="M117.4 131.7h.8v.6h-.8z" fill-rule="evenodd"/>
<path d="M117.6 120.3h.4v.5h-.4z" fill-rule="evenodd"/>
<path d="M124.6 131.7h.9v.6h-.9z" fill-rule="evenodd"/>
<path d="M127.2 131.7h.8v.6h-.8z" fill-rule="evenodd"/>
<path d="M132.6 124h.5v.4h-.5z" fill-rule="evenodd"/>
<path d="M132.6 129.5h.5v.3h-.5z" fill-rule="evenodd"/>
<path d="M137.8 135.9a.59 .59 0 0 1 1-.1 .59 .59 0 0 1-.3 1 .59 .59 0 0 1-.8-.6h.2a.44 .44 0 0 1 .6-.4 .44 .44 0 0 1 .1 .7 .44 .44 0 0 1-.7-.1v-.2h-.2z" fill-rule="evenodd"/>
<path d="M138.3 130.7h.3a1.93 1.93 0 0 0 .6 1.5l-.1 .2a1.94 1.94 0 0 1-.8-1.7z" fill-rule="evenodd"/>
<path d="M138.9 122.9h.3v.5h-.3z" fill-rule="evenodd"/>
<path d="M138.9 126.7h.3v.5h-.3z" fill-rule="evenodd"/>
<path d="M138.7 129.4l.7-.5 .1 .2a1.93 1.93 0 0 0-.9 1.6h-.3v-.2z" fill-rule="evenodd"/>
<path d="M140.3 138.1l.2-.1 .2 .1 .1 .2-.1 .3-.2 .1-.2-.1-.2-.3h.2l.2-.1 .1 .1v.2h-.3v-.2h-.2z" fill-rule="evenodd"/>
<path d="M139.3 128.9l.6-.2 .6-.1v.2l-1 .3z" fill-rule="evenodd"/>
<path d="M140.5 128.6l.8 .1 .2 .1-.1 .3-.9-.3z" fill-rule="evenodd"/>
<path d="M142.4 130.7h.2a1.86 1.86 0 0 1-.7 1.7l-.2-.2 .4-.4z" fill-rule="evenodd"/>
<path d="M142.3 135.7a.59 .59 0 0 1 .9 .3 .59 .59 0 0 1-.5 .8 .59 .59 0 0 1-.7-.6h.2a.44 .44 0 0 1 .6-.4 .44 .44 0 0 1 .1 .7 .44 .44 0 0 1-.7-.1v-.2h-.2l.1-.3z" fill-rule="evenodd"/>
<path d="M141.5 128.8a2.1 2.1 0 0 1 1.1 1.9h-.2a1.74 1.74 0 0 0-1-1.6z" fill-rule="evenodd"/>
<path d="M144.3 122.9h.4v.5h-.4z" fill-rule="evenodd"/>
<path d="M144.3 126.7h.4v.5h-.4z" fill-rule="evenodd"/>
<path d="M148.5 138.3h.2a1.77 1.77 0 0 0 .7 1.5l-.2 .2a1.94 1.94 0 0 1-.7-1.7z" fill-rule="evenodd"/>
<path d="M148.9 137l.7-.5 .1 .2a1.93 1.93 0 0 0-1 1.6h-.2v-.3z" fill-rule="evenodd"/>
<path d="M149.5 136.5l.5-.2 .6-.1v.2l-1 .3z" fill-rule="evenodd"/>
<path d="M150.6 136.2l.8 .1 .2 .1-.1 .3-.9-.3z" fill-rule="evenodd"/>
<path d="M151.6 132h.5v.4h-.5z" fill-rule="evenodd"/>
<path d="M151.6 126.6h.5v.3h-.5z" fill-rule="evenodd"/>
<path d="M152.5 138.3h.3a1.86 1.86 0 0 1-.8 1.7l-.2-.2 .6-.9z" fill-rule="evenodd"/>
<path d="M151.6 136.4a2.1 2.1 0 0 1 1.2 1.9h-.3a1.86 1.86 0 0 0-1-1.6z" fill-rule="evenodd"/>
<path d="M155.4 132h.6v.4h-.6z" fill-rule="evenodd"/>
<path d="M155.4 126.6h.6v.3h-.6z" fill-rule="evenodd"/>
<path d="M156.1 138.3h.2a1.77 1.77 0 0 0 .7 1.5l-.2 .2a1.94 1.94 0 0 1-.7-1.7z" fill-rule="evenodd"/>
<path d="M156.5 137l.7-.5 .1 .2a1.93 1.93 0 0 0-1 1.6h-.2v-.3l.1-.5z" fill-rule="evenodd"/>
<path d="M157.1 136.5l.5-.2 .6-.1v.2l-1 .3z" fill-rule="evenodd"/>
<path d="M158.2 136.2l1.1 .2-.2 .3-.9-.3z" fill-rule="evenodd"/>
<path d="M160.1 138.3h.3a2.09 2.09 0 0 1-.8 1.7l-.1-.2 .6-.9z" fill-rule="evenodd"/>
<path d="M159.3 136.4a2.1 2.1 0 0 1 1.1 1.9h-.3a2.1 2.1 0 0 0-1-1.6z" fill-rule="evenodd"/>
<path d="M162.9 126.7h.4v.5h-.4z" fill-rule="evenodd"/>
<path d="M162.9 139.4h.4v.5h-.4z" fill-rule="evenodd"/>
<path d="M162.9 135.6h.4v.5h-.4z" fill-rule="evenodd"/>
<path d="M168.4 126.7h.3v.5h-.3z" fill-rule="evenodd"/>
<path d="M168.4 139.4h.3v.5h-.3z" fill-rule="evenodd"/>
<path d="M168.4 135.6h.3v.5h-.3z" fill-rule="evenodd"/>
<path d="M172 139.7h.5v.3h-.5z" fill-rule="evenodd"/>
<path d="M172 134.2h.5v.3h-.5z" fill-rule="evenodd"/>
<path d="M173.2 121.9h.5v.3h-.5z" fill-rule="evenodd"/>
<path d="M174.5 139.7h.5v.3h-.5z" fill-rule="evenodd"/>
<path d="M174.5 134.2h.5v.3h-.5z" fill-rule="evenodd"/>
<path d="M177 139.7h.5v.3h-.5z" fill-rule="evenodd"/>
<path d="M177 134.2h.5v.3h-.5z" fill-rule="evenodd"/>
<path d="M179.6 139.7h.5v.3h-.5z" fill-rule="evenodd"/>
<path d="M179.6 134.2h.5v.3h-.5z" fill-rule="evenodd"/>
<path d="M182.1 139.7h.5v.3h-.5z" fill-rule="evenodd"/>
<path d="M182.1 134.2h.5v.3h-.5z" fill-rule="evenodd"/>
<path d="M184.6 139.7h.5v.3h-.5z" fill-rule="evenodd"/>
<path d="M184.6 134.2h.5v.3h-.5z" fill-rule="evenodd"/>
<path d="M187.2 139.7h.5v.3h-.5z" fill-rule="evenodd"/>
<path d="M187.2 134.2h.5v.3h-.5z" fill-rule="evenodd"/>
<path d="M189.7 139.7h.5v.3h-.5z" fill-rule="evenodd"/>
<path d="M189.7 134.2h.5v.3h-.5z" fill-rule="evenodd"/>
<path d="M192.2 139.7h.5v.3h-.5z" fill-rule="evenodd"/>
<path d="M192.2 134.2h.5v.3h-.5z" fill-rule="evenodd"/>
<path d="M194.8 139.7h.5v.3h-.5z" fill-rule="evenodd"/>
<path d="M194.8 134.2h.5v.3h-.5z" fill-rule="evenodd"/>
<path d="M137.8 140.2a.59 .59 0 0 1 1-.1 .59 .59 0 0 1-.3 1 .59 .59 0 0 1-.8-.6h.2a.44 .44 0 0 1 .6-.4 .44 .44 0 0 1 .1 .7 .44 .44 0 0 1-.7-.1v-.2h-.2z" fill-rule="evenodd"/>
<path d="M142.1 140.1a.59 .59 0 0 1 1-.1 .59 .59 0 0 1-.3 .9 .59 .59 0 0 1-.8-.5h.2a.44 .44 0 0 1 .6-.4 .44 .44 0 0 1 .1 .7 .44 .44 0 0 1-.7-.1v-.2h-.2z" fill-rule="evenodd"/>
</g>
<path d="M95.8 84.3v1.5M96.4 84.3v1.5" fill="none" stroke="#000" stroke-width=".34"/>
<g fill="none" stroke="#000" stroke-width=".63">
<path d="M113.8 72.3h.9M115.4 72.3h.9M120.1 72.3h.9M121.8 72.3h.9M144.3 76.2h.9M145.9 76.2h.9M116.3 87.6v.9M116.3 89.2v.9M120.1 88.9h.9M121.8 88.9h.9M141.7 96.5h.9M143.4 96.5h.9"/>
<path d="M183.6 99v.9M113.8 105.4h.9M115.4 105.4h.9M183.6 100v.5M183.6 100.7v.9M197.6 101.6h.9M198.6 101.6h.5M199.2 101.6h.9M113.8 132h1M115.7 132h1.6M125.5 132h1.6M128 132h1"/>
<path d="M164.6 123.1h.9M166.2 123.1h.9"/>
</g>
<g fill="none" stroke="#000" stroke-width=".21">
<path d="M162.3 79.9v.4M190.6 77.4h1.3l.6 .7v1.2l-.6 .7 .6 .6v1.3l-.6 .6h-1.3l-.7-.6v-1.3l.7-.6-.7-.7v-1.2zM83.2 99.3l.3-.3h2l.3 .3M84.5 99v.3M134.1 93.1a2.64 2.64 0 0 1 4.2-1.2v4.1a2.64 2.64 0 0 1-4.2-1.3M136.9 91.3v.4M136.9 93.6v.6M136.9 96.2v.4M153.2 94.4a2.64 2.64 0 0 1 4.2-1.3v4.2a2.64 2.64 0 0 1-4.2-1.3M156 92.5v.5M156 94.9v.6M156 97.5v.4"/>
<path d="M159.5 93.1a2.64 2.64 0 0 1 4.2-1.2v4.1a2.64 2.64 0 0 1-4.2-1.3M159.5 81.7a2.62 2.62 0 0 1 4.2-1.3v4.2a2.68 2.68 0 0 1-4.2-1.3M162.3 82.2v.6M162.3 84.8v.4M162.3 91.3v.4M162.3 93.6v.6M162.3 96.2v.4M190.6 86.3h1.3l.6 .7v1.2l-.6 .7 .6 .6v1.3l-.6 .6h-1.3l-.7-.6v-1.3l.7-.6-.7-.7v-1.2zM83.2 108.9l.3 .3h2l.3-.3M83.4 112.4l.6-.7h1.3l.6 .7v1.2l-.6 .7 .6 .6v1.3l-.6 .6h-1.3l-.6-.6v-1.3l.6-.6-.6-.7zM84.5 101.3v.5M84.5 103.8v.6"/>
<path d="M84.5 106.4v.5M84.5 108.9v.3M129.5 137.5l.3-.1h1a.5 .5 0 0 1 .5 .5v1a.51 .51 0 0 1-.5 .4h-1l-.4-.2a2.31 2.31 0 0 1 .1-1.6zM129.5 134h1.4l3.8 3.8v1.3l-3.6 3.6h-1.4l-3.7-3.8v-1.4zM130.3 135.3v1.2M130.3 135.3l.4 .4M130.3 135.3l-.4 .4M132.1 135.2v1.4h1.4"/>
<circle cx="130.3" cy="138.3" r="1.48"/>
</g>
<g fill="none" stroke="#000" stroke-width=".51">
<path d="M88.4 82.1v.9M88.4 88.9v.8M111.3 97.7h.9M111.3 93.9h.9M118 97.7h.9M118 93.9h.9M121.4 97.7v.9M134.1 88.9h2.6M141.7 81.2h.9M141.7 92.7h.9M148.5 81.2h.9M148.5 92.7h.9"/>
<path d="M155.7 82.5v.9M155.7 89.2v.9M162.1 87.6h2.5M168.4 99h.9M173.5 88.9v.8M173.5 95.6v.9M175.1 99h.9M177.3 85v.9M177.3 91.8v.9M183.6 88.9v.8M183.6 95.6v.9M186.1 87.6h2.6"/>
<path d="M186.1 90.1h2.6M111.3 101.6h.9M111.3 113h.9M118 101.6h.9M118 113h.9M121.4 104.5v.9M129 106.6h2.6M132.8 102.8h.9M139.2 106.6h.9M139.6 102.8h.9M141.7 109.2v.9M141.7 115.9v.9"/>
<path d="M144.3 102.8h.9M145.9 106.6h.9M149.4 106.6h.8M151 102.8h.9M156.1 106.6h.9M168.4 115.5h2.5M173.5 115.5v.9M176 118.1h.9M176 114.3h.9M182.7 118.1h.9M182.7 114.3h.9M92.2 133.3h.9"/>
<path d="M99 133.3h.9M111.3 120.6h.9M118 120.6h.9M126.5 123.1h2.5M132.8 123.1v.9M132.8 129.8v.9M137.9 123.1h.9M137.9 126.9h.9M144.7 123.1h.8M144.7 126.9h.8M151.9 125.6v.9M151.9 132.4v.9"/>
<path d="M155.7 125.6v.9M155.7 132.4v.9M162.1 126.9h.8M162.1 139.6h.8M162.1 135.8h.8M168.8 126.9h.9M168.8 139.6h.9M168.8 135.8h.9M172.2 133.3v.9M172.2 140v.9M173.5 122.2v.9M174.8 133.3v.9"/>
<path d="M174.8 140v.9M177.3 133.3v.9M177.3 140v.9M179.8 133.3v.9M179.8 140v.9M182.4 133.3v.9M182.4 140v.9M184.9 133.3v.9M184.9 140v.9M187.4 133.3v.9M187.4 140v.9M189.9 133.3v.9"/>
<path d="M189.9 140v.9M192.5 133.3v.9M192.5 140v.9M195 133.3v.9M195 140v.9"/>
</g>
<circle cx="84.6" cy="140.9" r="1.39" fill="#fff"/>
<g fill="none" stroke="#000" stroke-width=".14">
<circle cx="84.6" cy="72.3" r="1.39"/>
<circle cx="84.6" cy="140.9" r="1.39"/>
</g>
<circle cx="84.6" cy="72.3" r="1.39" fill="#fff"/>
<g fill="none" stroke="#000" stroke-width=".14">
<circle cx="84.6" cy="72.3" r="1.39"/>
<circle cx="202.7" cy="140.9" r="1.39"/>
</g>
<circle cx="202.7" cy="140.9" r="1.39" fill="#fff"/>
<g fill="none" stroke="#000" stroke-width=".14">
<circle cx="202.7" cy="72.3" r="1.39"/>
<circle cx="202.7" cy="140.9" r="1.39"/>
</g>
<circle cx="202.7" cy="72.3" r="1.39" fill="#fff"/>
<g fill="none" stroke="#000" stroke-width=".14">
<circle cx="202.7" cy="72.3" r="1.39"/>
<circle cx="91.7" cy="141.4" r=".3"/>
</g>
<circle cx="91.7" cy="141.4" r=".3" fill="#fff"/>
<g fill="none" stroke="#000" stroke-width=".14">
<circle cx="91.7" cy="124.9" r=".3"/>
<circle cx="91.7" cy="141.4" r=".3"/>
</g>
<circle cx="91.7" cy="124.9" r=".3" fill="#fff"/>
<g fill="none" stroke="#000" stroke-width=".14">
<circle cx="91.7" cy="124.9" r=".3"/>
<circle cx="121.7" cy="124.9" r=".3"/>
</g>
<circle cx="121.7" cy="124.9" r=".3" fill="#fff"/>
<g fill="none" stroke="#000" stroke-width=".14">
<circle cx="121.7" cy="124.9" r=".3"/>
<circle cx="121.7" cy="141.4" r=".3"/>
</g>
<circle cx="121.7" cy="141.4" r=".3" fill="#fff"/>
<g fill="none" stroke="#000" stroke-width=".14">
<circle cx="131.7" cy="137" r=".38"/>
<circle cx="121.7" cy="141.4" r=".3"/>
</g>
<circle cx="131.7" cy="137" r=".38" fill="#fff"/>
<g fill="none" stroke="#000" stroke-width=".14">
<circle cx="129" cy="139.7" r=".51"/>
<circle cx="131.7" cy="137" r=".38"/>
</g>
<circle cx="129" cy="139.7" r=".51" fill="#fff"/>
<circle cx="129" cy="139.7" r=".51" fill="none" stroke="#000" stroke-width=".14"/>
<text font-size="3.6" x="14.2" y="204.6">3/14/2017 8:57 AM C:\Users\jlgegner.CAMPUS\Dropbox\TU\tools\eagle\myPrj\ENP252\ENP252-17\Nano-CC-EL\Nano-CC-EL_0v6.2_ENP252-17.brd</text>
<g font-size="1.8">
<text x="181.6" y="98" transform="rotate(-90 181.6 98)">3</text>
<text x="181.6" y="102" transform="rotate(-90 181.6 102)">1</text>
<text x="188.7" y="116.9" transform="rotate(-90 188.7 116.9)">3</text>
<text x="189.3" y="118.4" transform="rotate(-90 189.3 118.4)">2</text>
<text x="188.7" y="120.2" transform="rotate(-90 188.7 120.2)">1</text>
<text x="161.2" y="132">1</text>
<text x="164.5" y="132">3</text>
<text x="136.1" y="136.7">1</text>
<text x="144" y="136.8">2</text>
<text x="163" y="132.6">2</text>
<text x="135.9" y="141.1">3</text>
<text x="144" y="141.1">4</text>
</g>
<g font-size="1.4">
<text x="115" y="71.3">D1</text>
<text x="121.4" y="71.3">D2</text>
<text x="90.7" y="75">U1</text>
<text x="101.8" y="74.6">C1</text>
<text x="125.2" y="75.5" transform="rotate(-90 125.2 75.5)">C3</text>
<text x="128.9" y="73.5">C4</text>
<text x="143" y="75">D3</text>
<text x="189.8" y="77.7" transform="rotate(-90 189.8 77.7)">JP1</text>
<text x="196.4" y="76.1">JP2</text>
<text x="92.8" y="79.7">C5</text>
<text x="92.9" y="83.9">C8</text>
<text x="112.2" y="78.4">C2</text>
<text x="117.2" y="81.1">C7</text>
<text x="122.2" y="82.3">C9</text>
<text x="129" y="82.5">C10</text>
<text x="142.7" y="79.8">R1</text>
<text x="149.7" y="83.7">C11</text>
<text x="158.2" y="80.6">M1</text>
<text x="166" y="79.7">C6</text>
<text x="93.6" y="87.5">C12</text>
<text x="135" y="87.6">R6</text>
<text x="154.3" y="88.5" transform="rotate(-90 154.3 88.5)">R3</text>
<text x="163.8" y="89.8">R4</text>
<text x="166.4" y="86.2">C13</text>
<text x="185.7" y="86.2">R5</text>
<text x="196.4" y="85.3">JP3</text>
<text x="88.9" y="93.4" transform="rotate(-90 88.9 93.4)">R2</text>
<text x="92.5" y="91">C14</text>
<text x="110.6" y="92.8">R12</text>
<text x="115.1" y="90.4" transform="rotate(-90 115.1 90.4)">D4</text>
<text x="119.8" y="90.9">D5</text>
<text x="142.4" y="91.3">R9</text>
<text x="142.5" y="95.5">D6</text>
<text x="148.6" y="94.8">C15</text>
<text x="151.8" y="92.8">M4</text>
<text x="157.8" y="91.9">M3</text>
<text x="171.8" y="94.7" transform="rotate(-90 171.8 94.7)">R10</text>
<text x="176" y="91.1" transform="rotate(-90 176 91.1)">R7</text>
<text x="178.3" y="95.3">R15</text>
<text x="182.1" y="94.5" transform="rotate(-90 182.1 94.5)">R11</text>
<text x="185.9" y="92.5">R8</text>
<text x="191.3" y="93.9" transform="rotate(-90 191.3 93.9)">JP4</text>
<text x="110.2" y="100.5">R16</text>
<text x="110.4" y="96.8">R13</text>
<text x="124.7" y="98.8">C16</text>
<text x="132.3" y="96.9">M2</text>
<text x="134.3" y="101.5">R18</text>
<text x="144.9" y="101.5">R19</text>
<text x="167.2" y="97.7">R14</text>
<text x="185.3" y="101.4">D7</text>
<text x="110.6" y="106">D8</text>
<text x="120.1" y="104.1" transform="rotate(-90 120.1 104.1)">R17</text>
<text x="128.9" y="105.6">R20</text>
<text x="139.6" y="105.2">R21</text>
<text x="150.8" y="105.2">R22</text>
<text x="164.2" y="105.1">C17</text>
<text x="178.9" y="105">C18</text>
<text x="189.2" y="103.5">D_TEMPSNS</text>
<text x="81.5" y="111.5">JP5</text>
<text x="110.8" y="111.6">R23</text>
<text x="121" y="111.5">C19</text>
<text x="136.9" y="111.6">C20</text>
<text x="164.6" y="112.4">IC1</text>
<text x="177.3" y="112.7">R25</text>
<text x="190.8" y="109.6">Q1</text>
<text x="112.6" y="119.3">R29</text>
<text x="123.2" y="118.7">IC2</text>
<text x="140.8" y="115.2" transform="rotate(-90 140.8 115.2)">R24</text>
<text x="164" y="118.6">C21</text>
<text x="167.5" y="114.3">R26</text>
<text x="177.2" y="116.8">R27</text>
<text x="185.6" y="114.5">Q2</text>
<text x="125.5" y="125.4">C22</text>
<text x="125.6" y="122">R30</text>
<text x="133.5" y="124.4">C23</text>
<text x="139.2" y="121.8">R31</text>
<text x="139.2" y="125.6">R33</text>
<text x="163.8" y="122">D9</text>
<text x="172.2" y="121.8" transform="rotate(-90 172.2 121.8)">R28</text>
<text x="195.4" y="124.1">HS1</text>
<text x="84" y="131.6">LED2</text>
<text x="92.2" y="131.9">R38</text>
<text x="118.2" y="130.6">R37</text>
<text x="131.4" y="126.3" transform="rotate(-90 131.4 126.3)">R32</text>
<text x="150.5" y="131.6" transform="rotate(-90 150.5 131.6)">R35</text>
<text x="154.4" y="131.7" transform="rotate(-90 154.4 131.7)">R36</text>
<text x="159" y="129.5">Q3</text>
<text x="160.6" y="126.1">R34</text>
<text x="131.2" y="133.5" transform="rotate(45 131.2 133.5)">S1</text>
<text x="137.4" y="134.7">S2</text>
<text x="144.5" y="132.8" transform="rotate(-90 144.5 132.8)">LED1</text>
<text x="148.7" y="135.4">LED3</text>
<text x="156" y="135.8">LED4</text>
<text x="160.4" y="135">R39</text>
<text x="172.6" y="132.2" transform="rotate(-90 172.6 132.2)">R40</text>
<text x="175.4" y="132.2" transform="rotate(-90 175.4 132.2)">R41</text>
<text x="177.7" y="132.1" transform="rotate(-90 177.7 132.1)">R42</text>
<text x="180.2" y="132.3" transform="rotate(-90 180.2 132.3)">R43</text>
<text x="182.8" y="132.2" transform="rotate(-90 182.8 132.2)">R44</text>
<text x="185.4" y="132.1" transform="rotate(-90 185.4 132.1)">R45</text>
<text x="188" y="133" transform="rotate(-90 188 133)">R46</text>
<text x="190.5" y="132.2" transform="rotate(-90 190.5 132.2)">R47</text>
<text x="193" y="132.3" transform="rotate(-90 193 132.3)">R48</text>
<text x="195.6" y="132.3" transform="rotate(-90 195.6 132.3)">R49</text>
<text x="161.3" y="138.4">R50</text>
<text x="167" y="141.8">GLOBAL</text>
</g>
<text font-size="1.1" x="129.6" y="135">UP</text>
</svg>
